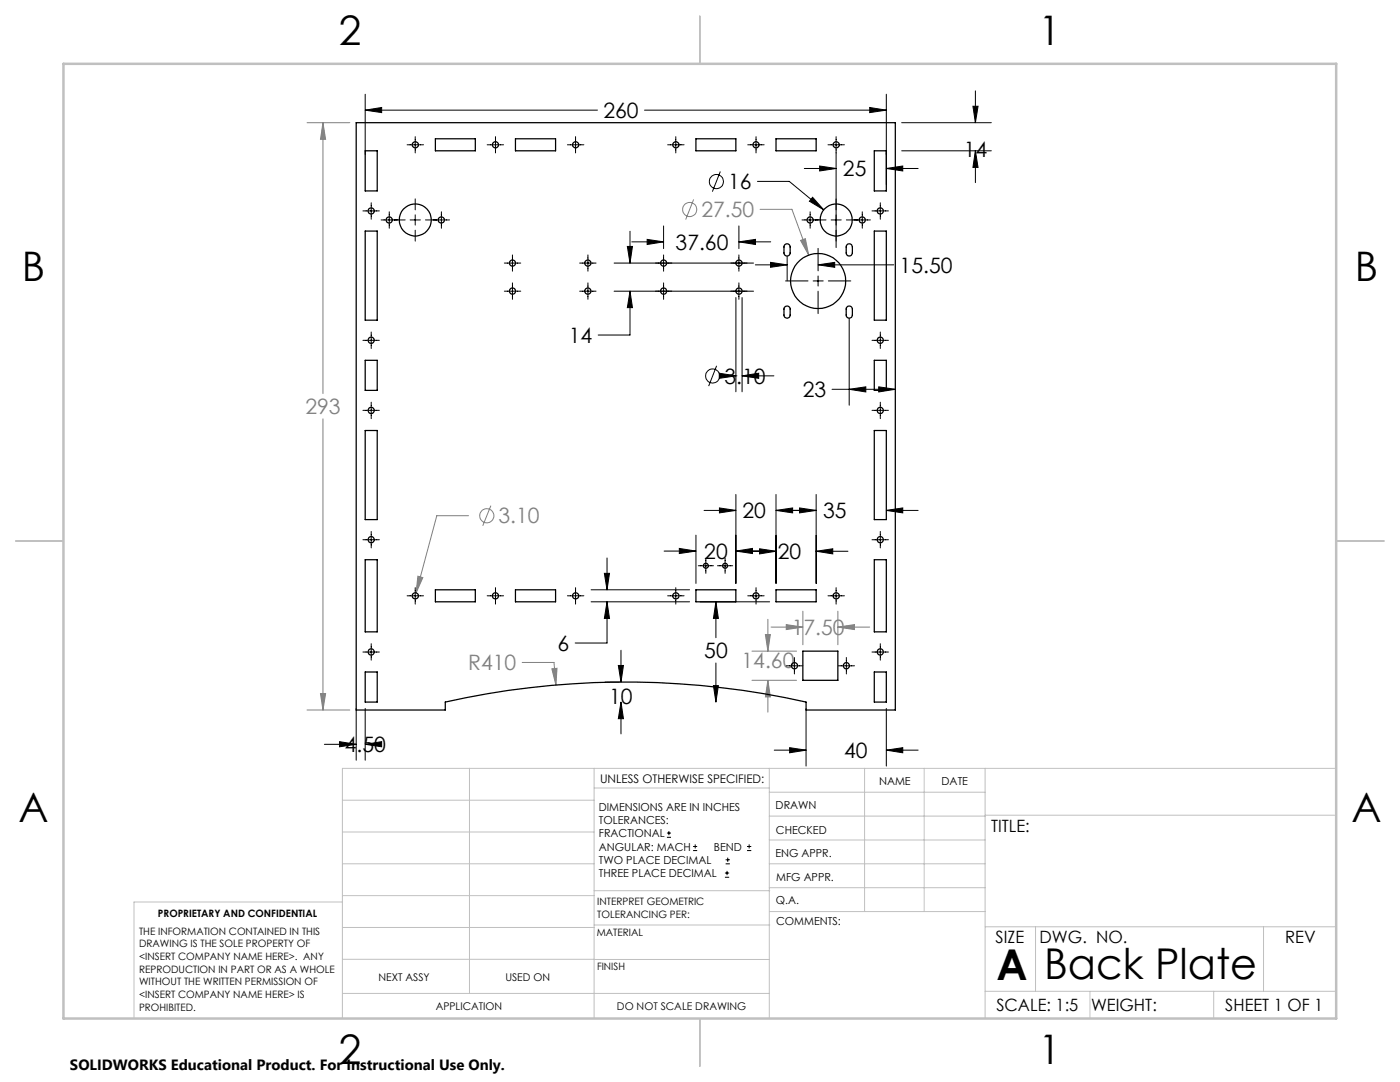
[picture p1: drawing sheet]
<svg xmlns="http://www.w3.org/2000/svg" width="279mm" height="216mm" viewBox="0 0 279 216" stroke-linecap="round" stroke-linejoin="round" font-family="sans-serif">
<g fill="none" stroke="#000" stroke-width=".2">
<path d="M72.9 18.8v12M176.9 18.8v18M194.7 18.1v6.4M72.9 22l3.3-.6v1.1zM72.9 22h46.3M81.2 28.9h3.3M82.9 27.3v3.2M82.9 39.7v2.2M97.2 28.9h3.3M98.9 27.3v3.2M113.2 28.9h3.3M114.9 27.3v3.2"/>
<path d="M128.6 22h48.3M133.2 28.9h3.3M134.9 27.3v3.2M143.8 34.2l-1.6 4M149.2 28.9h3.3M150.9 27.3v3.2M151.2 36.2h6.3l6.9 5.7M160.5 33.6h6.4M162.2 39.4l2.2 2.5-2.9-1.8zM163.6 33.1l3.3 .5-3.3 .5zM165.2 28.9h3.3M166.9 27.3v22.1"/>
<path d="M173.6 21.4l3.3 .6-3.3 .5zM176.9 33.6l3.3-.5v1zM176.9 33.6h6.3M180 30.1h17.8M180 24.5h17.8M194.2 21.2h1l-.5 3.3zM194.7 30.1l.5 3.3h-1zM194.7 30.1v6.3M72.4 42.1h3.3M74.1 40.5v3.2M76.1 43.9h4.8M77.7 42.3v3.2"/>
<path d="M81.8 43.9h2.1M82.9 42.9v2M82.9 45.9v2.2M84.9 43.9h4.8M88.1 42.3v3.2M100.6 58.1h3.3M100.6 52.5h3.3M102.3 50.9v3.2M102.3 56.4v3.3M115.7 58.1h3.3M115.7 52.5h3.3M117.3 50.9v3.2"/>
<path d="M117.3 56.4v3.3M122.6 58.1h27.8M122.6 52.5h27.8M125.2 49.2h1l-.5 3.3zM125.7 58.1l.5 3.3h-1zM125.7 58.1v8.8h-6.3M125.7 46.1v6.4M126.1 48.3h6.3M129.2 47.8l3.2 .5-3.2 .5zM132.4 45.1v4.5M132.4 50.9v3.2M132.4 56.4v3.3"/>
<path d="M146.9 59.4v18.8M147.5 48.3l3.3-.5v1zM147.5 45.1v4.5M147.5 50.9v3.2M147.5 56.4v3.3M147.5 48.3h6.3M148.1 59.4v18.8M150.7 52.8h6.4M153.8 52.4l3.3 .4-3.3 .5zM156.8 56.1h4.5M157.1 51.2v4.8M160.1 43.9h4.8"/>
<path d="M161.7 42.3v3.2M162.3 56.1h2M163.3 52.8l3.3-.4v.9zM163.3 49.6v4.4M163.3 55.1v2M163.3 58.1v4.5M163.3 52.8h15.1M165.3 56.1h4.5M165.9 43.9h2M168.9 43.9h4.8M172.1 42.3v3.2M174 42.1h3.3"/>
<path d="M175.7 40.5v3.2M72.4 67.9h3.3M74.1 66.3v3.2M143 73l-1.6 4M143.5 74.5l3.4 .5-3.4 .5zM146.9 75h.1M148.1 75l3.3-.5v1zM148.1 75h6.3M166.1 77.7h12.6M169.5 77.7l3.3-.5v1zM169.5 63.5v17.4M174 67.9h3.3"/>
<path d="M175.4 77.2l3.3 .5-3.3 .5zM175.7 66.3v3.2M72.4 81.9h3.3M74.1 80.3v3.2M146.9 98.7v17.7M154.9 98.7v17.7M162.9 98.7v17.7M174 81.9h3.3M175.7 80.3v3.2M72.4 107.7h3.3M74.1 106v3.3M81.2 118.9h3.3"/>
<path d="M82.9 117.3v3.2M97.2 118.9h3.3M98.9 117.3v3.2M113.2 118.9h3.3M114.9 117.3v3.2M118 117.7h19.6M120.6 114.4h1l-.5 3.3zM121.1 111.3v6.4M132.5 110h6.4M133.2 118.9h3.3M134.9 117.3v3.2M135.6 109.4l3.3 .6-3.3 .5z"/>
<path d="M138.9 106.8v9.6M139.3 112.9h3.1M140.5 101.8h6.4M140.9 111.4v3M143.2 112.9h3M143.6 101.4l3.3 .4-3.3 .5zM144.7 111.4v3M146.9 110l3.3-.6v1.1zM146.9 110h6.3M148.5 110h6.4M149.2 118.9h3.3M150.9 117.3v3.2"/>
<path d="M151.6 109.5l3.3 .5-3.3 .5zM154.9 101.8l3.3-.4v.9zM154.9 101.8h8M159.6 101.4l3.3 .4-3.3 .5zM162.9 110l3.3-.5v1zM162.9 110h6.3M165.2 118.9h3.3M166.9 117.3v3.2M174 107.7h3.3M175.7 106v3.3M176.9 101.8l3.3-.4v.9zM176.9 101.8h6.3"/>
<path d="M72.4 130.1h3.3M74.1 128.4v3.3M118 120.1h19.6M120.8 136.1h2.8M121.1 120.1l.5 3.3h-1zM121.1 120.1v8.2h-6.3M123.4 132.8h1l-.5 3.3zM123.9 129.8v6.3M139.7 120.1h13.9M142.4 136.8h1l-.5 3.3zM142.9 120.1l.5 3.3h-1zM142.9 120.1v7.1"/>
<path d="M142.9 132.3v7.8M156.9 132.9h3.3M158.5 131.2v3.3M167.3 132.9h3.2M168.9 131.2v3.3M174 130.1h3.3M175.7 128.4v3.3M64.7 148.5h6.4M67.8 148l3.3 .5-3.3 .5zM71.1 141.4v10.3M72.9 148.5l3.3-.5v1zM72.9 141.4v10.3"/>
<path d="M72.9 148.5h.1M123.9 140.1l.5 3.3h-1zM123.9 140.1v6.3M154.5 149.7h6.4M157.6 149.2l3.3 .5-3.3 .5zM160.9 141.4v11.5M176.9 149.7l3.3-.5v1zM176.9 141.4v11.5M176.9 149.7h6.3M133.1 167.1h.8M133.1 166.2h.8M133.5 165.8v.9"/>
<path d="M138.3 169.7h.8M138.3 168.9h.8M138.7 168.5v.8M144.7 175h.8M144.7 174.2h.8M144.8 172.4h.9M144.8 171.6h.9M145.1 173.8v.8M145.2 171.1v.9M149.1 169.7h.8M149.1 168.9h.8M149.5 168.5v.8"/>
<circle cx="143" cy="36.2" r="1.41"/>
<circle cx="142.2" cy="75" r="1.42"/>
</g>
<g fill="none" stroke="#808080" stroke-width=".2">
<path d="M61.3 24.5h8.5M64.5 24.5l.5 3.3h-1zM64.5 24.5v54M138.4 39.8l-1.6 4M151.7 41.8h6.3l3.4 9.1M159.8 48l.9-.4 .7 3.3zM64.5 83.6v58.1M83.4 115l1 .3-1.4 3zM93.5 102.9h-6.3l-4.2 15.4M98 100.9l-1.7 4M64 138.4h1l-.5 3.3zM104.2 132.2h6.4l.3 4.5"/>
<path d="M110.1 133.5l1.1-.2-.3 3.4zM150.1 129.9h8.9M150.1 135.7h8.9M152.8 126.6h.9l-.5 3.3zM153.2 135.7l.5 3.4h-.9zM153.2 123.6v6.3M153.2 135.7v6.4M153.9 125.1h6.3M156.9 124.6l3.3 .5-3.3 .5zM160.2 122v6.7M167.2 125.1l3.3-.5v1zM167.2 122v6.7"/>
<path d="M167.2 125.1h6.4M61.3 141.7h8.5"/>
<circle cx="137.7" cy="41.8" r="1.41"/>
<circle cx="97.2" cy="102.9" r="1.41"/>
</g>
<g fill="none" stroke="#c0c0c0" stroke-width=".2">
<path d="M68.3 159.7h50.3M93.7 153.3v44.9M118.6 153.3v49.9M118.6 157.2h34.9M153.5 153.3v49.9M153.5 158.1h43.1M172.5 153.3v28.6M184.4 153.3v28.6M196.6 153.3v49.9M266.7 153.3h-198.4v49.9M68.3 178.7h50.3M68.3 172.4h50.3"/>
<path d="M68.3 166h50.3M68.3 180h-41.6v23.2M118.6 177.7h35M153.5 167.6h43.1M153.5 162.8h43.1M153.5 172.4h43.1M153.5 177.1h43.1M196.6 162.7h70.1M68.3 198.2h85.2M68.3 191.4l85.2 .1M68.3 185.1h50.3M118.6 184.6h35"/>
<path d="M153.6 181.9h43M196.6 197.8h70.1M196.6 184.9h70.1M206.7 184.9v12.9M217.5 197.8v5.4M242.2 197.8v5.4M252.2 184.9v12.9"/>
</g>
<path d="M139.7 3.2v9.5M3.1 107.9h9.6M266.7 107.9h9.5M139.7 203.2v9.6" fill="none" stroke="#c0c0c0" stroke-width=".25"/>
<path d="M12.7 12.7h254v190.5h-254z" fill="none" stroke="#c0c0c0" stroke-width=".5"/>
<path d="M67.8 148l3.3 .5-3.3 .5zM72.9 148.5l3.3-.5v1zM194.7 30.1l.5 3.3h-1zM194.2 21.2h1l-.5 3.3zM72.9 22l3.3-.6v1.1zM173.6 21.4l3.3 .6-3.3 .5zM159.6 101.4l3.3 .4-3.3 .5zM176.9 101.8l3.3-.4v.9zM162.9 110l3.3-.5v1zM151.6 109.5l3.3 .5-3.3 .5zM146.9 110l3.3-.6v1.1zM135.6 109.4l3.3 .6-3.3 .5zM154.9 101.8l3.3-.4v.9zM143.6 101.4l3.3 .4-3.3 .5zM120.6 114.4h1l-.5 3.3zM121.1 120.1l.5 3.3h-1zM142.9 120.1l.5 3.3h-1zM142.4 136.8h1l-.5 3.3zM123.4 132.8h1l-.5 3.3zM123.9 140.1l.5 3.3h-1zM157.6 149.2l3.3 .5-3.3 .5zM176.9 149.7l3.3-.5v1zM148.1 75l3.3-.5v1zM143.5 74.5l3.4 .5-3.4 .5zM147.5 48.3l3.3-.5v1zM129.2 47.8l3.2 .5-3.2 .5zM125.2 49.2h1l-.5 3.3zM125.7 58.1l.5 3.3h-1zM175.4 77.2l3.3 .5-3.3 .5zM169.5 77.7l3.3-.5v1zM153.8 52.4l3.3 .4-3.3 .5zM163.3 52.8l3.3-.4v.9zM162.2 39.4l-.7 .7 2.9 1.8zM163.6 33.1l3.3 .5-3.3 .5zM176.9 33.6l3.3-.5v1z" fill="#000"/>
<path d="M83.4 115l-.4 3.3 1.4-3zM110.1 133.5l.8 3.2 .3-3.4zM64.5 24.5l.5 3.3h-1zM64 138.4h1l-.5 3.3zM156.9 124.6l3.3 .5-3.3 .5zM167.2 125.1l3.3-.5v1zM152.8 126.6h.9l-.5 3.3zM153.2 135.7l.5 3.4h-.9zM159.8 48l1.6 2.9-.7-3.3z" fill="#808080"/>
<g fill="none" stroke="#000" stroke-width=".25">
<path d="M71.1 24.5h107.6v117.2h-17.8v-1.6a164 164 0 0 0-72 0v1.6h-17.8zM72.9 30.1h2.4v8h-2.4zM86.9 27.7h8v2.4h-8zM102.9 27.7h8v2.4h-8zM138.9 27.7h8v2.4h-8zM154.9 27.7h8v2.4h-8zM174.5 30.1h2.4v8h-2.4zM72.9 46.1h2.4v17.8h-2.4zM156.6 48.8a.62 .62 0 0 1 .7-.1 .62 .62 0 0 1 .4 .6v1.2a.62 .62 0 0 1-.6 .6 .62 .62 0 0 1-.6-.6v-1.2zM169.1 48.8a.62 .62 0 0 1 .6-.1 .62 .62 0 0 1 .4 .6v1.2a.62 .62 0 0 1-.6 .6 .62 .62 0 0 1-.6-.6v-1.2zM174.5 46.1h2.4v17.8h-2.4zM72.9 71.9h2.4v6h-2.4z"/>
<path d="M156.6 61.2a.62 .62 0 0 1 .7-.1 .62 .62 0 0 1 .4 .6v1.2a.62 .62 0 0 1-.6 .6 .62 .62 0 0 1-.6-.6v-1.2zM169.1 61.2a.62 .62 0 0 1 .6-.1 .62 .62 0 0 1 .4 .6v1.2a.62 .62 0 0 1-.6 .6 .62 .62 0 0 1-.6-.6v-1.2zM174.5 71.9h2.4v6h-2.4zM72.9 85.9h2.4v17.8h-2.4zM174.5 85.9h2.4v17.8h-2.4zM72.9 111.7h2.4v14.4h-2.4zM86.9 117.7h8v2.4h-8zM102.9 117.7h8v2.4h-8zM138.9 117.7h8v2.4h-8zM154.9 117.7h8v2.4h-8zM174.5 111.7h2.4v14.4h-2.4zM72.9 134.1h2.4v6h-2.4z"/>
<path d="M160.2 129.9h7v5.8h-7zM174.5 134.1h2.4v6h-2.4z"/>
<circle cx="82.9" cy="28.9" r=".61"/>
<circle cx="98.9" cy="28.9" r=".61"/>
<circle cx="114.9" cy="28.9" r=".61"/>
<circle cx="134.9" cy="28.9" r=".61"/>
<circle cx="150.9" cy="28.9" r=".61"/>
<circle cx="166.9" cy="28.9" r=".61"/>
<circle cx="74.1" cy="42.1" r=".62"/>
<circle cx="77.7" cy="43.9" r=".61"/>
<circle cx="82.9" cy="43.9" r="3.2"/>
<circle cx="88.1" cy="43.9" r=".62"/>
<circle cx="102.3" cy="52.5" r=".61"/>
<circle cx="102.3" cy="58.1" r=".62"/>
<circle cx="117.3" cy="52.5" r=".61"/>
<circle cx="117.3" cy="58.1" r=".62"/>
<circle cx="132.4" cy="52.5" r=".61"/>
<circle cx="132.5" cy="58.1" r=".62"/>
<circle cx="147.5" cy="52.5" r=".61"/>
<circle cx="147.5" cy="58.1" r=".62"/>
<circle cx="161.7" cy="43.9" r=".62"/>
<circle cx="163.3" cy="56.1" r="5.5"/>
<circle cx="166.9" cy="43.9" r="3.2"/>
<circle cx="172.1" cy="43.9" r=".63"/>
<circle cx="175.7" cy="42.1" r=".62"/>
<circle cx="74.1" cy="67.9" r=".62"/>
<circle cx="175.7" cy="67.9" r=".63"/>
<circle cx="74.1" cy="81.9" r=".62"/>
<circle cx="175.7" cy="81.9" r=".63"/>
<circle cx="74.1" cy="107.7" r=".62"/>
<circle cx="82.9" cy="118.9" r=".62"/>
<circle cx="98.9" cy="118.9" r=".62"/>
<circle cx="114.9" cy="118.9" r=".62"/>
<circle cx="134.9" cy="118.9" r=".61"/>
<circle cx="140.9" cy="112.9" r=".51"/>
<circle cx="144.7" cy="112.9" r=".5"/>
<circle cx="150.9" cy="118.9" r=".62"/>
<circle cx="166.9" cy="118.9" r=".61"/>
<circle cx="175.7" cy="107.7" r=".63"/>
<circle cx="74.1" cy="130.1" r=".62"/>
<circle cx="158.6" cy="132.8" r=".62"/>
<circle cx="168.9" cy="132.8" r=".63"/>
<circle cx="175.7" cy="130.1" r=".63"/>
</g>
<g font-size="8.5">
<text x="198.9" y="195.5">A</text>
<text x="208.4" y="195.4">Back Plate</text>
</g>
<g font-size="8.1">
<text x="67.6" y="8.9">2</text>
<text x="207.3" y="8.9">1</text>
<text x="4.4" y="56.2">B</text>
<text x="270.4" y="56.2">B</text>
<text x="3.7" y="164.1">A</text>
<text x="269.7" y="164.1">A</text>
<text x="67.6" y="212.4">2</text>
<text x="207.3" y="212.4">1</text>
</g>
<g font-size="4.2">
<text x="120.4" y="23.6">260</text>
<text x="168.2" y="35.2">25</text>
<text x="192.4" y="31.4">14</text>
<text x="145.3" y="37.8">16</text>
<text x="134.8" y="49.8">37.60</text>
<text x="179.5" y="54.4">15.50</text>
<text x="113.5" y="68.4">14</text>
<text x="144.6" y="76.6">3.10</text>
<text x="160.2" y="79.3">23</text>
<text x="148.2" y="103.4">20</text>
<text x="164.3" y="103.4">35</text>
<text x="140.5" y="111.5">20</text>
<text x="155.2" y="111.6">20</text>
<text x="111.3" y="129.9">6</text>
<text x="140.5" y="131.4">50</text>
<text x="121.6" y="140.6">10</text>
<text x="68.8" y="150.1">4.50</text>
<text x="168.4" y="151.3">40</text>
</g>
<g font-size="4.2" fill="#808080">
<text x="140" y="43.3">27.50</text>
<text x="61" y="82.6">293</text>
<text x="99.5" y="104.4">3.10</text>
<text x="158" y="126.7">17.50</text>
<text x="93.4" y="133.8">R410</text>
<text x="148" y="133.3">14.60</text>
</g>
<g font-size="3.4">
<text x="197.8" y="166">TITLE:</text>
<text x="198.7" y="188.1">SIZE</text>
<text x="207.5" y="188.1">DWG. NO.</text>
<text x="256.5" y="188.2">REV</text>
<text x="198.8" y="201.7">SCALE: 1:5</text>
<text x="217.7" y="201.8">WEIGHT:</text>
<text x="244.5" y="201.7">SHEET 1 OF 1</text>
</g>
<text font-size="3" x="14" y="213.5">SOLIDWORKS Educational Product. For Instructional Use Only.</text>
<text font-size="2.4" x="119.8" y="156.2">UNLESS OTHERWISE SPECIFIED:</text>
<g font-size="2.2">
<text x="119.5" y="161.8">DIMENSIONS ARE IN INCHES</text>
<text x="154.8" y="161.4">DRAWN</text>
<text x="175.4" y="156.6">NAME</text>
<text x="187.9" y="156.7">DATE</text>
<text x="119.5" y="164.4">TOLERANCES:</text>
<text x="119.5" y="167.1">FRACTIONAL</text>
<text x="154.9" y="166.3">CHECKED</text>
<text x="119.5" y="169.7">ANGULAR: MACH</text>
<text x="119.5" y="172.4">TWO PLACE DECIMAL</text>
<text x="142.5" y="169.7">BEND</text>
<text x="154.8" y="171">ENG APPR.</text>
<text x="119.5" y="175">THREE PLACE DECIMAL</text>
<text x="154.9" y="175.7">MFG APPR.</text>
<text x="154.9" y="180.4">Q.A.</text>
<text x="154.9" y="184.6">COMMENTS:</text>
</g>
<g font-size="2.1">
<text x="75.5" y="195.7">NEXT ASSY</text>
<text x="100.9" y="195.7">USED ON</text>
<text x="86.9" y="201.5">APPLICATION</text>
<text x="123.1" y="201.6">DO NOT SCALE DRAWING</text>
</g>
<g font-size="2">
<text x="31.5" y="182.9">PROPRIETARY AND CONFIDENTIAL</text>
<text x="119.2" y="180.6">INTERPRET GEOMETRIC</text>
<text x="119.2" y="183.1">TOLERANCING PER:</text>
<text x="27.8" y="186.5">THE INFORMATION CONTAINED IN THIS</text>
<text x="27.8" y="189">DRAWING IS THE SOLE PROPERTY OF</text>
<text x="27.8" y="191.6">&lt;INSERT COMPANY NAME HERE&gt;. ANY</text>
<text x="119.1" y="186.7">MATERIAL</text>
<text x="27.8" y="194.1">REPRODUCTION IN PART OR AS A WHOLE</text>
<text x="27.8" y="196.6">WITHOUT THE WRITTEN PERMISSION OF</text>
<text x="119.1" y="193.5">FINISH</text>
<text x="27.8" y="199.1">&lt;INSERT COMPANY NAME HERE&gt; IS</text>
<text x="27.8" y="201.7">PROHIBITED.</text>
</g>
</svg>
